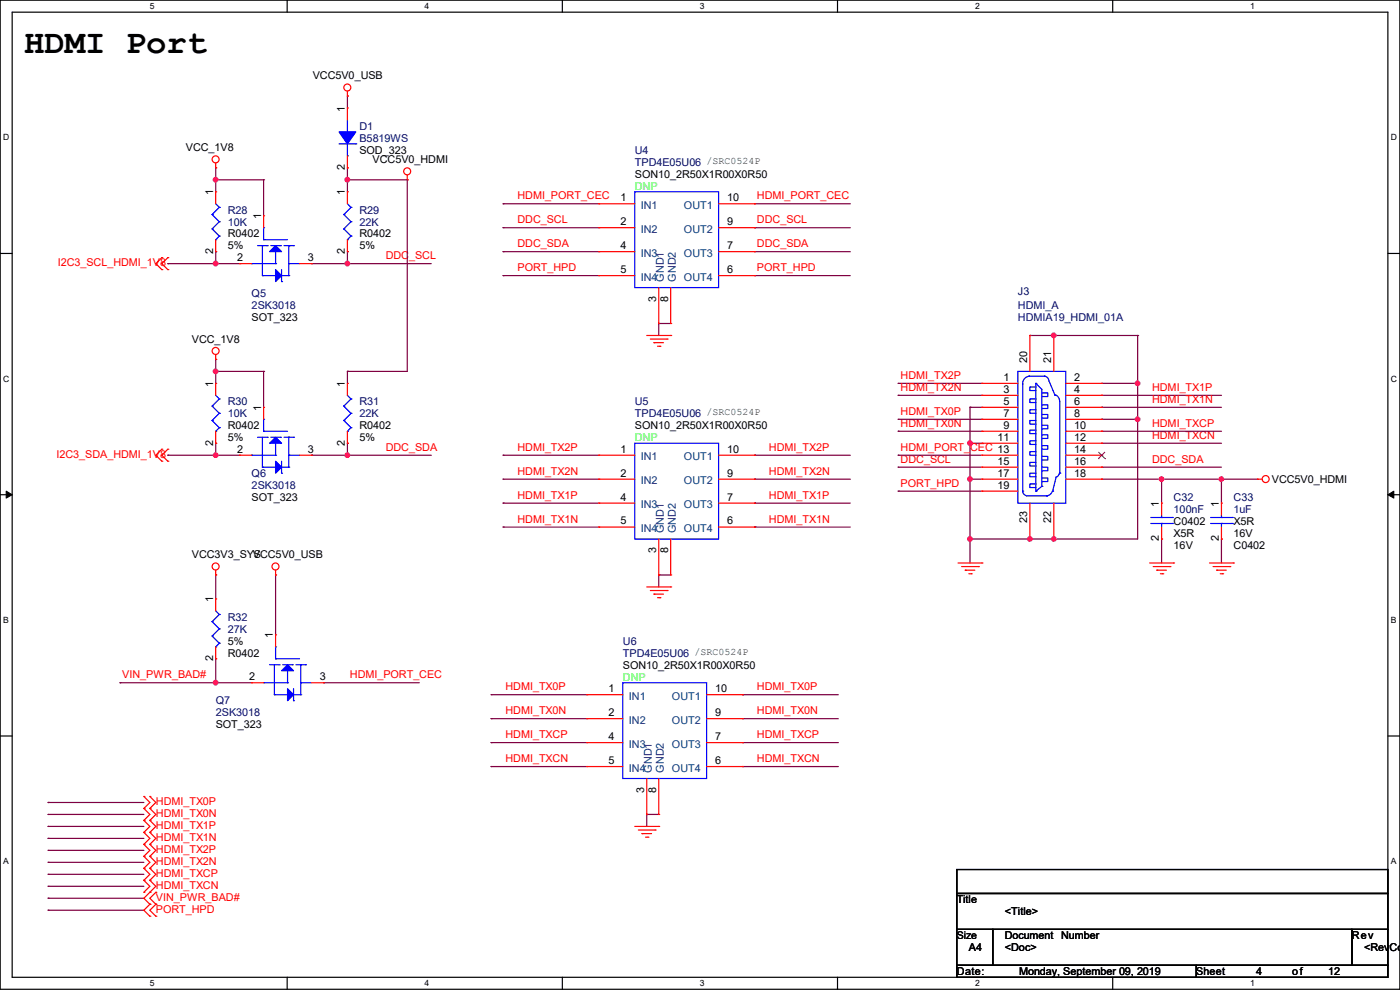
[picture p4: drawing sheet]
<svg xmlns="http://www.w3.org/2000/svg" width="297mm" height="210mm" viewBox="0 0 297 210" stroke-linecap="round" stroke-linejoin="round" font-family="sans-serif">
<path d="M0 0h297v209.8h-297zM2.6 2.6h291.8v204.7h-291.8z" fill="none" stroke="#000" stroke-width=".25"/>
<g fill="#fff">
<path d="M31.7 .3h1v2h-1z"/>
<path d="M31.7 207.6h1v1.9h-1z"/>
</g>
<path d="M60.9 0v2.6M60.9 207.3v2.5" fill="none" stroke="#000" stroke-width=".25"/>
<g fill="#fff">
<path d="M90.1 .3h1v2h-1z"/>
<path d="M90.1 207.6h1v1.9h-1z"/>
</g>
<path d="M119.3 0v2.6M119.3 207.3v2.5" fill="none" stroke="#000" stroke-width=".25"/>
<g fill="#fff">
<path d="M148.5 .3h.9v2h-.9z"/>
<path d="M148.5 207.6h.9v1.9h-.9z"/>
</g>
<path d="M177.7 0v2.6M177.7 207.3v2.5" fill="none" stroke="#000" stroke-width=".25"/>
<g fill="#fff">
<path d="M206.8 .3h1v2h-1z"/>
<path d="M206.8 207.6h1v1.9h-1z"/>
</g>
<path d="M236.1 0v2.6M236.1 207.3v2.5" fill="none" stroke="#000" stroke-width=".25"/>
<g fill="#fff">
<path d="M265.2 .3h1v2h-1z"/>
<path d="M265.2 207.6h1v1.9h-1z"/>
<path d="M.7 28.2h1.2v1.9h-1.2z"/>
<path d="M295.1 28.2h1.2v1.9h-1.2z"/>
<path d="M.7 79.3h1.2v2h-1.2z"/>
<path d="M295.1 79.3h1.2v2h-1.2z"/>
</g>
<path d="M0 53.8h2.6M294.4 53.8h2.6" fill="none" stroke="#000" stroke-width=".25"/>
<g fill="#fff">
<path d="M.7 130.5h1.2v2h-1.2z"/>
<path d="M295.1 130.5h1.1v2h-1.1z"/>
</g>
<path d="M0 104.9h2.6M294.4 104.9h2.6" fill="none" stroke="#000" stroke-width=".25"/>
<path d="M1.3 104.2l1.3 .7-1.3 .8zM294.4 104.9l1.3-.7v1.5z" fill="#000" stroke="#000" stroke-width=".21"/>
<g fill="#fff">
<path d="M.7 181.7h1.2v2h-1.2z"/>
<path d="M295.1 181.7h1.1v2h-1.1z"/>
</g>
<path d="M0 156.1h2.6M294.4 156.1h2.6M203 184.4h91.4v5.1h-91.4zM203 189.5h91.4v7.6h-91.4zM203 197.1h7.6v7.7h-7.6zM210.6 197.1h76.2v7.7h-76.2zM286.8 197.1h7.6v7.7h-7.6zM203 204.8h50.8v2.5h-50.8zM253.8 204.8h40.6v2.5h-40.6z" fill="none" stroke="#000" stroke-width=".25"/>
<g fill="none" stroke="#800040" stroke-width=".25">
<path d="M45.8 38.1h.1M45.8 35.6h.1M45.8 35.6v5.1M45.8 38.1h10.1M55.9 38.1h.1M55.9 38.1v7.7M73.7 35.6h.1M73.7 20.4h.1M73.7 38.1h.1M73.7 20.4v2.5M73.7 35.6v5.1M73.7 38.1h12.7"/>
<path d="M86.4 38.1h.1M86.4 38.1v40.7h-12.7M35.6 55.9h.1M35.6 55.9h15.2M45.8 55.9h.1M45.8 53.4h.1M45.8 53.4v2.5M66.1 55.9h.1M66.1 55.9h25.4M73.7 55.9h.1M73.7 53.4h.1M73.7 53.4v2.5"/>
<path d="M106.7 48.3h.1M106.7 53.4h.1M106.7 58.5h.1M106.7 43.2h.1M106.7 53.4h20.3M106.7 48.3h20.3M106.7 58.5h20.3M106.7 43.2h20.3M160.1 53.4h.1M160.1 48.3h.1M160.1 58.5h.1M160.1 43.2h.1"/>
<path d="M160.1 53.4h20.3M160.1 48.3h20.3M160.1 58.5h20.3M160.1 43.2h20.3M45.8 78.8h.1M45.8 76.2h.1M45.8 76.2v5.1M45.8 78.8h10.1M55.9 78.8h.1M55.9 78.8v7.6M73.7 78.8h.1M73.7 78.8v2.5"/>
<path d="M139.7 68.6h.1M139.7 68.6v2.6M139.7 68.6h2.6M218.5 71.2h.1M218.5 71.2h22.8M223.6 71.2h.1M241.3 71.2h.1M241.3 71.2v43.1h-35.5M35.6 96.6h.1M35.6 96.6h15.2M45.8 94h.1M45.8 96.6h.1"/>
<path d="M45.8 94v2.6M66.1 96.6h.1M66.1 96.6h25.4M73.7 94h.1M73.7 96.6h.1M73.7 94v2.6M106.7 96.6h.1M106.7 96.6h20.3M160.1 96.6h.1M160.1 96.6h20.3M190.5 91.5h.1M190.5 99.1h.1"/>
<path d="M190.5 81.3h.1M190.5 83.9h.1M190.5 88.9h.1M190.5 96.6h.1M190.5 96.6h17.8M190.5 91.5h17.8M190.5 99.1h17.8M190.5 81.3h17.8M190.5 83.9h17.8M190.5 88.9h17.8M205.8 94h.1M205.8 86.4h.1"/>
<path d="M205.8 86.4v33M205.8 94h2.5M205.8 86.4h2.5M233.7 94h.1M233.7 91.5h.1M233.7 83.9h.1M233.7 99.1h.1M233.7 86.4h.1M233.7 81.3h.1M233.7 88.9h.1M233.7 91.5h25.4M233.7 99.1h25.4"/>
<path d="M233.7 81.3h7.6M233.7 83.9h25.4M233.7 94h25.4M233.7 88.9h7.6M233.7 86.4h25.4M241.3 81.3h.1M241.3 88.9h.1M106.7 101.6h.1M106.7 106.7h.1M106.7 111.8h.1M106.7 101.6h20.3M106.7 106.7h20.3"/>
<path d="M106.7 111.8h20.3M160.1 106.7h.1M160.1 101.6h.1M160.1 111.8h.1M160.1 101.6h20.3M160.1 106.7h20.3M160.1 111.8h20.3M190.5 104.2h.1M190.5 104.2h17.8M205.8 114.3h.1M205.8 101.6h.1M205.8 101.6h2.5"/>
<path d="M218.5 114.3h.1M223.6 114.3h.1M233.7 101.6h.1M233.7 101.6h33M246.4 114.3h.1M246.4 101.6h.1M246.4 101.6v5.1M246.4 114.3v5.1M259.1 101.6h.1M259.1 114.3h.1M259.1 101.6v5.1M259.1 114.3v5.1"/>
<path d="M45.8 122h.1M45.8 139.7h.1M45.8 122v5M45.8 139.7v5.1M58.5 122h.1M58.5 122v12.7M139.7 122h.1M139.7 122h2.6M139.7 122v2.5M25.4 144.8h.1M25.4 144.8h28M45.8 144.8h.1"/>
<path d="M68.6 144.8h.1M68.6 144.8h20.3M104.2 147.4h.1M104.2 152.4h.1M104.2 157.5h.1M104.2 152.4h20.3M104.2 157.5h20.3M104.2 147.4h20.3M157.5 152.4h.1M157.5 157.5h.1M157.5 147.4h.1M157.5 152.4h20.3"/>
<path d="M157.5 157.5h20.3M157.5 147.4h20.3M10.2 170.2h.1M10.2 172.8h.1M10.2 175.3h.1M10.2 177.8h.1M10.2 172.8h20.3M10.2 170.2h20.3M10.2 175.3h20.3M10.2 177.8h20.3M104.2 162.6h.1M104.2 162.6h20.3"/>
<path d="M137.2 172.8h.1M137.2 172.8h2.5M137.2 172.8v2.5M157.5 162.6h.1M157.5 162.6h20.3M10.2 193.1h.1M10.2 180.4h.1M10.2 182.9h.1M10.2 185.5h.1M10.2 188h.1M10.2 190.5h.1M10.2 193.1h20.3"/>
<path d="M10.2 180.4h20.3M10.2 182.9h20.3M10.2 185.5h20.3M10.2 188h20.3M10.2 190.5h20.3"/>
</g>
<g fill="#f0f" stroke="#f0f" stroke-width=".25">
<circle cx="45.7" cy="78.8" r=".49"/>
<circle cx="73.7" cy="55.9" r=".49"/>
<circle cx="45.7" cy="55.9" r=".49"/>
<circle cx="45.7" cy="38.1" r=".49"/>
<circle cx="73.7" cy="96.5" r=".49"/>
<circle cx="45.7" cy="96.5" r=".49"/>
<circle cx="45.7" cy="144.8" r=".49"/>
<circle cx="218.5" cy="114.3" r=".49"/>
<circle cx="205.8" cy="114.3" r=".49"/>
<circle cx="205.8" cy="101.6" r=".49"/>
<circle cx="241.3" cy="88.9" r=".49"/>
<circle cx="241.3" cy="81.3" r=".49"/>
<circle cx="223.5" cy="71.1" r=".49"/>
<circle cx="205.8" cy="94" r=".49"/>
<circle cx="223.5" cy="114.3" r=".49"/>
<circle cx="246.4" cy="101.6" r=".49"/>
<circle cx="259.1" cy="101.6" r=".49"/>
<circle cx="73.7" cy="38.1" r=".49"/>
</g>
<g fill="none" stroke="#f00" stroke-width=".25">
<path d="M73.7 19.3v1.1M45.8 35.6h.1M45.8 34.6v1M73.7 20.4h.1M73.7 22.9h.1M73.7 35.6h.1M73.7 22.9v2.5M73.7 33.1v2.5M86.4 38.1h.1M86.4 37.1v1M34.3 54.7h.1M34.3 57.2h.1"/>
<path d="M34.3 54.7l-1.2 1.2 1.2 1.3M35.6 54.7h.1M35.6 57.2h.1M35.6 54.7l-1.3 1.2 1.3 1.3M45.8 40.7h.1M45.8 53.4h.1M45.8 40.7v2.5M45.8 50.8v2.6M50.8 55.9h.1M50.8 55.9h2.6M55.9 45.8h.1M55.9 45.8v2.5"/>
<path d="M63.5 55.9h2.6M66.1 55.9h.1M73.7 40.7h.1M73.7 53.4h.1M73.7 40.7v2.5M73.7 50.8v2.6M127 43.2h.1M127 48.3h.1M127 53.4h.1M127 58.5h.1M127 43.2h7.7M127 48.3h7.7"/>
<path d="M127 53.4h7.7M127 58.5h7.7M152.4 43.2h7.7M152.4 48.3h7.7M152.4 53.4h7.7M152.4 58.5h7.7M160.1 58.5h.1M160.1 53.4h.1M160.1 48.3h.1M160.1 43.2h.1M45.8 76.2h.1M45.8 75.2v1"/>
<path d="M137.2 71.2h5.1M138 71.9h3.5M138.7 72.7h.1M138.7 72.7h2.1M139.5 73.4h.5M139.7 68.6h.1M139.7 61v7.6M140 73.4h.1M141.5 71.9h.1M142.3 71.2h.1M142.3 68.6h.1M142.3 61v7.6"/>
<path d="M218.5 71.2h.1M218.5 71.2v7.6M223.6 71.2h.1M223.6 71.2v7.6M34.3 95.3h.1M34.3 97.8h.1M34.3 95.3l-1.2 1.3 1.2 1.2M35.6 95.3h.1M35.6 97.8h.1M35.6 95.3l-1.3 1.3 1.3 1.2M45.8 81.3h.1M45.8 94h.1"/>
<path d="M45.8 81.3v2.6M45.8 91.5v2.5M50.8 96.6h.1M50.8 96.6h2.6M55.9 86.4h.1M55.9 86.4v2.5M63.5 96.6h2.6M66.1 96.6h.1M73.7 81.3h.1M73.7 94h.1M73.7 81.3v2.6M73.7 91.5v2.5"/>
<path d="M127 96.6h.1M127 96.6h7.7M152.4 96.6h7.7M160.1 96.6h.1M208.3 81.3h.1M208.3 83.9h.1M208.3 86.4h.1M208.3 88.9h.1M208.3 91.5h.1M208.3 94h.1M208.3 96.6h.1M208.3 99.1h.1"/>
<path d="M208.3 81.3h7.6M208.3 83.9h7.6M208.3 86.4h7.6M208.3 88.9h7.6M208.3 91.5h7.6M208.3 94h7.6M208.3 96.6h7.6M208.3 99.1h7.6M226.1 81.3h7.6M226.1 83.9h7.6M226.1 86.4h7.6M226.1 88.9h7.6"/>
<path d="M226.1 91.5h7.6M226.1 94h7.6M226.1 96.6h7.6M226.1 99.1h7.6M233.7 81.3h.1M233.7 83.9h.1M233.7 86.4h.1M233.7 88.9h.1M233.7 91.5h.1M233.7 94h.1M233.7 96.6h.1M233.7 99.1h.1"/>
<path d="M127 101.6h.1M127 106.7h.1M127 111.8h.1M127 101.6h7.7M127 106.7h7.7M127 111.8h7.7M139.7 114.3v7.7M142.3 114.3v7.7M152.4 101.6h7.7M152.4 106.7h7.7M152.4 111.8h7.7M160.1 111.8h.1"/>
<path d="M160.1 106.7h.1M160.1 101.6h.1M203.2 119.4h5.1M208.3 119.4h.1M208.3 101.6h.1M208.3 104.2h.1M208.3 101.6h7.6M208.3 104.2h7.6M218.5 114.3h.1M218.5 106.7v7.6M223.6 114.3h.1M223.6 106.7v7.6"/>
<path d="M226.1 101.6h7.6M233.7 101.6h.1M243.9 119.4h5.1M246.4 106.7h.1M246.4 114.3h.1M246.4 106.7v2.6M246.4 111.8v2.5M249 119.4h.1M256.6 119.4h5.1M259.1 106.7h.1M259.1 114.3h.1M259.1 106.7v2.6"/>
<path d="M259.1 111.8v2.5M261.7 119.4h.1M266.7 101.6h.1M266.7 101.6h1.1M45.8 122h.1M45.8 127h.1M45.8 139.7h.1M45.8 120.9v1.1M45.8 127v2.6M45.8 137.2v2.5M58.5 122h.1M58.5 134.7h.1"/>
<path d="M58.5 120.9v1.1M58.5 134.7v2.5M137.2 124.5h5.1M138 125.3h3.5M138.7 126h.1M138.7 126h2.1M139.5 126.8h.5M139.7 122h.1M140 126.8h.1M141.5 125.3h.1M142.3 124.5h.1M142.3 122h.1"/>
<path d="M204 120.2h3.6M204.8 120.9h.1M204.8 120.9h2M205.5 121.7h.5M206 121.7h.1M207.6 120.2h.1M244.6 120.2h3.6M245.4 120.9h.1M245.4 120.9h2M246.2 121.7h.5M246.7 121.7h.1M248.2 120.2h.1"/>
<path d="M257.3 120.2h3.6M258.1 120.9h.1M258.1 120.9h2M258.9 121.7h.5M259.4 121.7h.1M260.9 120.2h.1M53.4 144.8h.1M53.4 144.8h2.5M66.1 144.8h2.5M68.6 144.8h.1M124.5 147.4h.1M124.5 152.4h.1"/>
<path d="M124.5 157.5h.1M124.5 147.4h7.6M124.5 152.4h7.6M124.5 157.5h7.6M149.9 147.4h7.6M149.9 152.4h7.6M149.9 157.5h7.6M157.5 157.5h.1M157.5 152.4h.1M157.5 147.4h.1M30.5 174h.1M30.5 171.5h.1"/>
<path d="M30.5 169h.1M30.5 176.6h.1M30.5 179.1h.1M30.5 171.5l1.3 1.3-1.3 1.2M30.5 169l1.3 1.2-1.3 1.3M30.5 174l1.3 1.3-1.3 1.3M30.5 176.6l1.3 1.2-1.3 1.3M30.5 179.1l1.3 1.3-1.3 1.3M31.8 174h.1M31.8 171.5h.1M31.8 169h.1M31.8 176.6h.1"/>
<path d="M31.8 179.1h.1M31.8 171.5l1.3 1.3-1.3 1.2M31.8 169l1.3 1.2-1.3 1.3M31.8 174l1.3 1.3-1.3 1.3M31.8 176.6l1.3 1.2-1.3 1.3M31.8 179.1l1.3 1.3-1.3 1.3M124.5 162.6h.1M124.5 162.6h7.6M134.7 175.3h5M135.4 176.1h3.6M136.2 176.8h.1M136.2 176.8h2"/>
<path d="M136.9 177.6h.6M137.2 172.8h.1M137.2 165.1v7.7M137.5 177.6h.1M139 176.1h.1M139.7 175.3h.1M139.7 172.8h.1M139.7 165.1v7.7M149.9 162.6h7.6M157.5 162.6h.1M30.5 181.7h.1M30.5 184.2h.1"/>
<path d="M30.5 186.7h.1M30.5 189.3h.1M30.5 181.7l1.3 1.2-1.3 1.3M30.5 184.2l1.3 1.3-1.3 1.2M30.5 186.7l1.3 1.3-1.3 1.3M31.8 181.7h.1M31.8 184.2h.1M31.8 186.7h.1M31.8 189.3h.1M31.8 191.8h.1M31.8 194.4h.1M31.8 181.7l1.3 1.2-1.3 1.3"/>
<path d="M31.8 184.2l1.3 1.3-1.3 1.2M31.8 186.7l1.3 1.3-2.6 2.5 1.3 1.3M31.8 191.8l-1.3 1.3 1.3 1.3M33.1 194.4h.1M33.1 191.8h.1M33.1 189.3h.1M33.1 191.8l-1.3 1.3 1.3 1.3M33.1 189.3l-1.3 1.2 1.3 1.3"/>
<circle cx="73.7" cy="18.6" r=".74"/>
<circle cx="45.7" cy="33.8" r=".74"/>
<circle cx="86.4" cy="36.3" r=".74"/>
<circle cx="45.7" cy="74.4" r=".74"/>
<circle cx="268.5" cy="101.6" r=".74"/>
<circle cx="45.7" cy="120.2" r=".74"/>
<circle cx="58.4" cy="120.2" r=".74"/>
</g>
<g fill="none" stroke="#00f" stroke-width=".25">
<path d="M71.9 30.5h3.6M73.7 28h.1M73.7 33.1h.1M73.7 25.4v2.6M73.7 30.5v2.6M75.5 30.5h.1M45 45.5h.1M45 48.6h.1M45 45.5l1.5 1.5M45 48.6l1.5 1.5M45.8 50.8h.1M45.8 43.2l.7 .8"/>
<path d="M46.5 44h.1M46.5 47h.1M46.5 50.1h.1M46.5 44l-1.5 1.5M46.5 47l-1.5 1.6M46.5 50.1l-.7 .7M53.4 55.9h.1M53.4 55.9h5.1M54.7 52.1h2M55.7 58.5h.1M55.7 52.1v6.4M55.7 58.5h2.8"/>
<path d="M55.9 50.8h.1M55.9 48.3h.1M55.9 50.8h5.1M55.9 48.3v2.5M56.7 52.1h.1M57.4 52.1h2.1M58.5 58.5h.1M58.5 55.9h.1M58.5 53.4v2.5M59.5 52.1h.1M59.7 59.7h.1M59.7 57.2v2.5"/>
<path d="M59.7 58.5h1.6M60.2 52.1h2.1M61.3 58.5h.1M61.3 52.1h.1M61.3 55.9h.1M61.3 52.1v6.4M61.3 55.9h2.2M62.3 52.1h.1M72.9 45.5h.1M72.9 48.6h.1M72.9 45.5l1.6 1.5M72.9 48.6l1.6 1.5"/>
<path d="M73.7 50.8h.1M73.7 43.2l.8 .8M74.5 44h.1M74.5 47h.1M74.5 50.1h.1M74.5 44l-1.6 1.5M74.5 47l-1.6 1.6M74.5 50.1l-.8 .7M134.7 40.7h17.7v20.3h-17.7zM215.9 78.8h10.2v27.9h-10.2zM218.2 79.8h3.3M218.5 79.8a1.5 1.5 0 0 0-1.5 1.8"/>
<path d="M221.5 79.8a1 1 0 0 1 1 1M221.5 79.8h.1M45 86.1h.1M45 89.2h.1M45 86.1l1.5 1.6M45 89.2l1.5 1.5M45.8 91.5h.1M45.8 83.9l.7 .7M46.5 84.6h.1M46.5 87.7h.1M46.5 90.7h.1M46.5 84.6l-1.5 1.5"/>
<path d="M46.5 87.7l-1.5 1.5M46.5 90.7l-.7 .8M53.4 96.6h.1M53.4 96.6h5.1M54.7 92.8h2M55.7 99.1h.1M55.7 92.8v6.3M55.7 99.1h2.8M55.9 91.5h.1M55.9 88.9h.1M55.9 88.9v2.6M55.9 91.5h5.1"/>
<path d="M56.7 92.8h.1M57.4 92.8h2.1M58.5 99.1h.1M58.5 96.6h.1M58.5 94v2.6M59.5 92.8h.1M59.7 97.8v2.6M59.7 99.1h1.6M60.2 92.8h2.1M61.3 99.1h.1M61.3 92.8h.1M61.3 96.6h.1"/>
<path d="M61.3 92.8v6.3M61.3 96.6h2.2M62.3 92.8h.1M72.9 86.1h.1M72.9 89.2h.1M72.9 86.1l1.6 1.6M72.9 89.2l1.6 1.5M73.7 91.5h.1M73.7 83.9l.8 .7M74.5 84.6h.1M74.5 87.7h.1M74.5 90.7h.1"/>
<path d="M74.5 84.6l-1.6 1.5M74.5 87.7l-1.6 1.5M74.5 90.7l-.8 .8M134.7 94h17.7v20.3h-17.7zM217 81.3v22.9M219.8 81.3h.1M219.8 82.1h-1.3v.7h1.3M219.8 84.6h-1.3v.8h1.3M219.8 86.9h-1.3v.8h1.3M219.8 89.2h-1.3v.8h1.3M219.8 91.2h-1.3v.8h1.3M219.8 93.5h-1.3v.8h1.3"/>
<path d="M219.8 95.8h-1.3v.8h1.3M219.8 98.1h-1.3v.7h1.3M219.8 81.3v22.9M219.8 81.3l1.2 1.3v20.6M221 83.4h1.3v.7h-1.3M221 85.9h1.3v.8h-1.3M221 87.9h1.3v.8h-1.3M221 90.2h1.3v.8h-1.3M221 92.2h1.3v.8h-1.3M221 94.5h1.3v.8h-1.3M221 96.8h1.3v.8h-1.3M221 99.1h1.3v.8h-1.3"/>
<path d="M222.5 80.8l1.3 3.1M223.8 83.7a1.5 1.5 0 0 1 1 1.4M223.8 83.9h.1M224.8 85.1v15.3M59.7 100.4h.1M217 104.2a1 1 0 0 0 .7 .9M217 104.2h.1M217.7 105.2h4.3M219.8 104.2h.1M219.8 100.4h-1.3v.7h1.3M219.8 102.7h-1.3v.7h1.3M221 103.2h.1"/>
<path d="M221 101.4h1.3v.8h-1.3M221 103.2l-1.2 1M222 105.2h.1M223.2 104.2a1.25 1.25 0 0 1-1.2 1M223.3 104.2h.1M224.1 101.1l-.8 3.1M224.8 100.1a1.25 1.25 0 0 1-.8 1.2M224.8 100.4h.1M244.1 111h4.6M244.1 109.8h4.6M246.4 109.8h.1M246.4 111h.1"/>
<path d="M246.4 109.3v.5M246.4 111v.8M248.7 111h.1M248.7 109.8h.1M256.8 111h4.6M256.8 109.8h4.6M259.1 109.8h.1M259.1 111h.1M259.1 109.3v.5M259.1 111v.8M261.4 111h.1M261.4 109.8h.1"/>
<path d="M45 131.9h.1M45 134.9h.1M45 131.9l1.5 1.5M45 134.9l1.5 1.5M45.8 137.2h.1M45.8 129.6l.7 .7M46.5 130.3h.1M46.5 133.4h.1M46.5 136.4h.1M46.5 130.3l-1.5 1.6M46.5 133.4l-1.5 1.5M46.5 136.4l-.7 .8"/>
<path d="M58.5 139.7h.1M58.5 137.2h.1M58.5 139.7h5M58.5 137.2v2.5M55.9 144.8h.1M55.9 144.8h5.1M57.2 141h2M58.2 147.4h.1M58.2 141v6.4M58.2 147.4h2.8M59.2 141h.1M60 141h2"/>
<path d="M61 147.4h.1M61 144.8h.1M61 142.3v2.5M62 141h.1M62.3 148.6h.1M62.3 146.1v2.5M62.3 147.4h1.5M62.8 141h2M63.8 147.4h.1M63.8 141h.1M63.8 144.8h.1M63.8 141v6.4"/>
<path d="M63.8 144.8h2.3M64.8 141h.1M132.1 144.8h17.8v20.3h-17.8z"/>
</g>
<g fill="#00f" stroke="#00f" stroke-width=".25">
<path d="M61 141l1.3 1.3h-2.6z"/>
<path d="M61 146.1l1.3 1.3-1.3 1.2z"/>
<path d="M58.5 52.1l1.2 1.3h-2.5z"/>
<path d="M58.5 57.2l1.2 1.3-1.2 1.2z"/>
<path d="M58.5 92.8l1.2 1.2h-2.5z"/>
<path d="M58.5 97.8l1.2 1.3-1.2 1.3z"/>
<path d="M71.9 28h3.6l-1.8 2.5z" fill-rule="evenodd"/>
</g>
<path d="M233 97.3h.1M233 95.9l1.4 1.4M234.4 97.3h.1M234.4 95.9l-1.4 1.4" fill="none" stroke="#804000" stroke-width=".21"/>
<text font-size="7.2" x="5.1" y="11.2">HDMI Port</text>
<g font-size="2.3">
<text x="66.3" y="16.8">VCC5V0_USB</text>
<text x="73.2" y="23.7" transform="rotate(-90 73.2 23.7)">1</text>
<text x="39.4" y="32.1">VCC_1V8</text>
<text x="76.2" y="32.6">SOD_323</text>
<text x="79" y="34.6">VCC5V0_HDMI</text>
<text x="45.2" y="41.4" transform="rotate(-90 45.2 41.4)">1</text>
<text x="73.2" y="41.4" transform="rotate(-90 73.2 41.4)">1</text>
<text x="73.2" y="36.1" transform="rotate(-90 73.2 36.1)">2</text>
<text x="134.7" y="37.7">SON10_2R50X1R00X0R50</text>
<text x="55.4" y="46.5" transform="rotate(-90 55.4 46.5)">1</text>
<text x="131.6" y="42.7">1</text>
<text x="131.6" y="47.8">2</text>
<text x="154.2" y="47.8">9</text>
<text x="154.2" y="42.7">10</text>
<text x="45.2" y="53.9" transform="rotate(-90 45.2 53.9)">2</text>
<text x="48.3" y="50.4">R0402</text>
<text x="48.3" y="52.9">5%</text>
<text x="73.2" y="53.9" transform="rotate(-90 73.2 53.9)">2</text>
<text x="76.2" y="50.4">R0402</text>
<text x="76.2" y="52.9">5%</text>
<text x="131.6" y="52.8">4</text>
<text x="154.2" y="52.8">7</text>
<text x="50.3" y="55.4">2</text>
<text x="65.3" y="55.4">3</text>
<text x="131.6" y="57.9">5</text>
<text x="154.2" y="57.9">6</text>
<text x="139.2" y="64" transform="rotate(-90 139.2 64)">3</text>
<text x="141.7" y="64" transform="rotate(-90 141.7 64)">8</text>
<text x="53.4" y="68.2">SOT_323</text>
<text x="40.7" y="72.7">VCC_1V8</text>
<text x="217.9" y="77" transform="rotate(-90 217.9 77)">20</text>
<text x="223" y="77" transform="rotate(-90 223 77)">21</text>
<text x="45.2" y="82.1" transform="rotate(-90 45.2 82.1)">1</text>
<text x="73.2" y="82.1" transform="rotate(-90 73.2 82.1)">1</text>
<text x="212.9" y="80.8">1</text>
<text x="212.9" y="83.3">3</text>
<text x="227.9" y="80.8">2</text>
<text x="227.9" y="83.3">4</text>
<text x="55.4" y="87.2" transform="rotate(-90 55.4 87.2)">1</text>
<text x="212.9" y="85.9">5</text>
<text x="212.9" y="88.4">7</text>
<text x="227.9" y="85.9">6</text>
<text x="227.9" y="88.4">8</text>
<text x="45.2" y="94.5" transform="rotate(-90 45.2 94.5)">2</text>
<text x="48.3" y="91">R0402</text>
<text x="48.3" y="93.6">5%</text>
<text x="73.2" y="94.5" transform="rotate(-90 73.2 94.5)">2</text>
<text x="76.2" y="91">R0402</text>
<text x="76.2" y="93.6">5%</text>
<text x="134.7" y="91">SON10_2R50X1R00X0R50</text>
<text x="211.6" y="93.5">11</text>
<text x="212.9" y="90.9">9</text>
<text x="227.9" y="90.9">10</text>
<text x="227.9" y="93.5">12</text>
<text x="50.3" y="96">2</text>
<text x="65.3" y="96">3</text>
<text x="131.6" y="96">1</text>
<text x="131.6" y="101.1">2</text>
<text x="154.2" y="101.1">9</text>
<text x="154.2" y="96">10</text>
<text x="211.6" y="98.6">15</text>
<text x="211.6" y="101.1">17</text>
<text x="227.9" y="96">14</text>
<text x="227.9" y="98.6">16</text>
<text x="227.9" y="101.1">18</text>
<text x="53.4" y="106.3">SOT_323</text>
<text x="131.6" y="106.2">4</text>
<text x="154.2" y="106.2">7</text>
<text x="211.6" y="103.6">19</text>
<text x="245.9" y="107.5" transform="rotate(-90 245.9 107.5)">1</text>
<text x="258.6" y="107.5" transform="rotate(-90 258.6 107.5)">1</text>
<text x="269.8" y="102.4">VCC5V0_HDMI</text>
<text x="131.6" y="111.3">5</text>
<text x="154.2" y="111.3">6</text>
<text x="217.9" y="111" transform="rotate(-90 217.9 111)">23</text>
<text x="223" y="111" transform="rotate(-90 223 111)">22</text>
<text x="249" y="111.3">C0402</text>
<text x="249" y="113.9">X5R</text>
<text x="261.7" y="111.3">X5R</text>
<text x="261.7" y="113.9">16V</text>
<text x="40.7" y="118.4">VCC3V3_SYS</text>
<text x="53.6" y="118.4">VCC5V0_USB</text>
<text x="139.2" y="117.4" transform="rotate(-90 139.2 117.4)">3</text>
<text x="141.7" y="117.4" transform="rotate(-90 141.7 117.4)">8</text>
<text x="245.9" y="114.8" transform="rotate(-90 245.9 114.8)">2</text>
<text x="249" y="116.4">16V</text>
<text x="258.6" y="114.8" transform="rotate(-90 258.6 114.8)">2</text>
<text x="261.7" y="116.4">C0402</text>
<text x="45.2" y="127.8" transform="rotate(-90 45.2 127.8)">1</text>
<text x="48.3" y="136.7">5%</text>
<text x="57.9" y="135.4" transform="rotate(-90 57.9 135.4)">1</text>
<text x="45.2" y="140.2" transform="rotate(-90 45.2 140.2)">2</text>
<text x="48.3" y="139.3">R0402</text>
<text x="132.1" y="141.8">SON10_2R50X1R00X0R50</text>
<text x="52.9" y="144.3">2</text>
<text x="67.9" y="144.3">3</text>
<text x="129.1" y="146.8">1</text>
<text x="151.7" y="146.8">10</text>
<text x="45.8" y="154.5">SOT_323</text>
<text x="129.1" y="151.9">2</text>
<text x="151.7" y="151.9">9</text>
<text x="129.1" y="157">4</text>
<text x="151.7" y="157">7</text>
<text x="129.1" y="162.1">5</text>
<text x="151.7" y="162.1">6</text>
<text x="136.7" y="168.2" transform="rotate(-90 136.7 168.2)">3</text>
<text x="139.2" y="168.2" transform="rotate(-90 139.2 168.2)">8</text>
<text x="203" y="191.6">Title</text>
<text x="213.2" y="194.1">&lt;Title&gt;</text>
<text x="205.5" y="201.8">A4</text>
<text x="213.1" y="199.2">Document</text>
<text x="213.2" y="201.8">&lt;Doc&gt;</text>
<text x="225.1" y="199.2">Number</text>
<text x="286.8" y="199.2">Rev</text>
<text x="289.4" y="201.8">&lt;RevCod</text>
<text x="203" y="206.8">Date:</text>
<text x="216.2" y="206.8">Monday, September 09, 2019</text>
<text x="253.8" y="206.8">Sheet</text>
<text x="266.5" y="206.8">4</text>
<text x="274.1" y="206.8">of</text>
<text x="281.7" y="206.8">12</text>
</g>
<g font-size="2.3" fill="#000080">
<text x="76.2" y="27.5">D1</text>
<text x="76.2" y="30.1">B5819WS</text>
<text x="134.7" y="32.6">U4</text>
<text x="134.7" y="35.1">TPD4E05U06 /SRC0524P</text>
<text x="48.3" y="45.3">R28</text>
<text x="48.3" y="47.8">10K</text>
<text x="76.2" y="45.3">R29</text>
<text x="76.2" y="47.8">22K</text>
<text x="53.4" y="63.1">Q5</text>
<text x="53.4" y="65.6">2SK3018</text>
<text x="216" y="62.6">J3</text>
<text x="216" y="65.6">HDMI_A</text>
<text x="216" y="68.2">HDMIA19_HDMI_01A</text>
<text x="48.3" y="85.9">R30</text>
<text x="48.3" y="88.5">10K</text>
<text x="76.2" y="85.9">R31</text>
<text x="76.2" y="88.5">22K</text>
<text x="134.7" y="85.9">U5</text>
<text x="134.7" y="88.5">TPD4E05U06 /SRC0524P</text>
<text x="53.4" y="101.2">Q6</text>
<text x="53.4" y="103.7">2SK3018</text>
<text x="249" y="106.3">C32</text>
<text x="261.7" y="106.3">C33</text>
<text x="249" y="108.8">100nF</text>
<text x="261.7" y="108.8">1uF</text>
<text x="48.3" y="131.7">R32</text>
<text x="48.3" y="134.2">27K</text>
<text x="132.1" y="136.7">U6</text>
<text x="132.1" y="139.3">TPD4E05U06 /SRC0524P</text>
<text x="45.8" y="149.4">Q7</text>
<text x="45.8" y="152">2SK3018</text>
</g>
<g font-size="2.3" fill="#0f0">
<text x="134.7" y="40.2">DNP</text>
<text x="134.7" y="93.6">DNP</text>
<text x="132.1" y="144.4">DNP</text>
</g>
<g font-size="2.3" fill="#f00">
<text x="109.8" y="47.4">DDC_SCL</text>
<text x="109.8" y="42.3">HDMI_PORT_CEC</text>
<text x="160.6" y="47.4">DDC_SCL</text>
<text x="160.6" y="42.3">HDMI_PORT_CEC</text>
<text x="109.8" y="52.5">DDC_SDA</text>
<text x="160.6" y="52.5">DDC_SDA</text>
<text x="12.2" y="56.5">I2C3_SCL_HDMI_1V8</text>
<text x="81.8" y="55">DDC_SCL</text>
<text x="109.8" y="57.5">PORT_HPD</text>
<text x="160.6" y="57.5">PORT_HPD</text>
<text x="191.1" y="80.4">HDMI_TX2P</text>
<text x="191.1" y="82.9">HDMI_TX2N</text>
<text x="244.4" y="82.9">HDMI_TX1P</text>
<text x="191.1" y="88">HDMI_TX0P</text>
<text x="244.4" y="85.5">HDMI_TX1N</text>
<text x="81.8" y="95.6">DDC_SDA</text>
<text x="109.8" y="95.6">HDMI_TX2P</text>
<text x="163.1" y="95.6">HDMI_TX2P</text>
<text x="191.1" y="90.6">HDMI_TX0N</text>
<text x="191.1" y="95.6">HDMI_PORT_CEC 13</text>
<text x="244.4" y="93.1">HDMI_TXCN</text>
<text x="244.4" y="90.6">HDMI_TXCP</text>
<text x="12" y="97.1">I2C3_SDA_HDMI_1V8</text>
<text x="109.8" y="100.7">HDMI_TX2N</text>
<text x="163.1" y="100.7">HDMI_TX2N</text>
<text x="191.1" y="98.2">DDC_SCL</text>
<text x="244.4" y="98.2">DDC_SDA</text>
<text x="109.8" y="105.8">HDMI_TX1P</text>
<text x="163.1" y="105.8">HDMI_TX1P</text>
<text x="191.1" y="103.3">PORT_HPD</text>
<text x="109.8" y="110.9">HDMI_TX1N</text>
<text x="163.1" y="110.9">HDMI_TX1N</text>
<text x="26" y="143.9">VIN_PWR_BAD#</text>
<text x="74.2" y="143.9">HDMI_PORT_CEC</text>
<text x="107.2" y="146.4">HDMI_TX0P</text>
<text x="160.6" y="146.4">HDMI_TX0P</text>
<text x="107.2" y="151.5">HDMI_TX0N</text>
<text x="160.6" y="151.5">HDMI_TX0N</text>
<text x="107.2" y="161.7">HDMI_TXCN</text>
<text x="107.2" y="156.6">HDMI_TXCP</text>
<text x="160.6" y="161.7">HDMI_TXCN</text>
<text x="160.6" y="156.6">HDMI_TXCP</text>
<text x="33.1" y="173.3">HDMI_TX0N</text>
<text x="33.1" y="170.8">HDMI_TX0P</text>
<text x="33.1" y="175.9">HDMI_TX1P</text>
<text x="33.1" y="178.4">HDMI_TX1N</text>
<text x="33.1" y="180.9">HDMI_TX2P</text>
<text x="33.1" y="183.5">HDMI_TX2N</text>
<text x="33.1" y="186">HDMI_TXCP</text>
<text x="33.1" y="188.6">HDMI_TXCN</text>
<text x="33.1" y="191.1">VIN_PWR_BAD#</text>
<text x="33.1" y="193.6">PORT_HPD</text>
</g>
<g font-size="2.3" fill="#004080">
<text x="135.9" y="44.3">IN1</text>
<text x="145.1" y="44.3">OUT1</text>
<text x="135.9" y="49.4">IN2</text>
<text x="145.1" y="49.4">OUT2</text>
<text x="135.9" y="54.4">IN3</text>
<text x="135.9" y="59.5">IN4</text>
<text x="140.8" y="59.7" transform="rotate(-90 140.8 59.7)">GND1</text>
<text x="143.3" y="59.7" transform="rotate(-90 143.3 59.7)">GND2</text>
<text x="145.1" y="59.5">OUT4</text>
<text x="145.1" y="54.4">OUT3</text>
<text x="135.9" y="97.6">IN1</text>
<text x="145.1" y="97.6">OUT1</text>
<text x="135.9" y="102.7">IN2</text>
<text x="135.9" y="107.8">IN3</text>
<text x="145.1" y="107.8">OUT3</text>
<text x="145.1" y="102.7">OUT2</text>
<text x="135.9" y="112.9">IN4</text>
<text x="140.8" y="113.1" transform="rotate(-90 140.8 113.1)">GND1</text>
<text x="143.3" y="113.1" transform="rotate(-90 143.3 113.1)">GND2</text>
<text x="145.1" y="112.9">OUT4</text>
<text x="133.4" y="148.4">IN1</text>
<text x="142.5" y="148.4">OUT1</text>
<text x="133.4" y="153.5">IN2</text>
<text x="142.5" y="153.5">OUT2</text>
<text x="133.4" y="158.6">IN3</text>
<text x="142.5" y="158.6">OUT3</text>
<text x="133.4" y="163.7">IN4</text>
<text x="138.3" y="163.9" transform="rotate(-90 138.3 163.9)">GND1</text>
<text x="140.8" y="163.9" transform="rotate(-90 140.8 163.9)">GND2</text>
<text x="142.5" y="163.7">OUT4</text>
</g>
<text font-size="2.2" x="203" y="199.2">Size</text>
<g font-size="1.8">
<text x="31.8" y="1.9">5</text>
<text x="90.1" y="1.9">4</text>
<text x="148.5" y="1.9">3</text>
<text x="206.8" y="1.9">2</text>
<text x="265.2" y="1.9">1</text>
<text x=".7" y="29.8">D</text>
<text x="295.1" y="29.8">D</text>
<text x=".7" y="80.9">C</text>
<text x="295.1" y="80.9">C</text>
<text x=".7" y="132.1">B</text>
<text x="295.1" y="132.1">B</text>
<text x=".7" y="183.3">A</text>
<text x="295.1" y="183.3">A</text>
<text x="31.8" y="209.2">5</text>
<text x="90.1" y="209.2">4</text>
<text x="148.5" y="209.2">3</text>
<text x="206.8" y="209.2">2</text>
<text x="265.2" y="209.2">1</text>
</g>
</svg>
